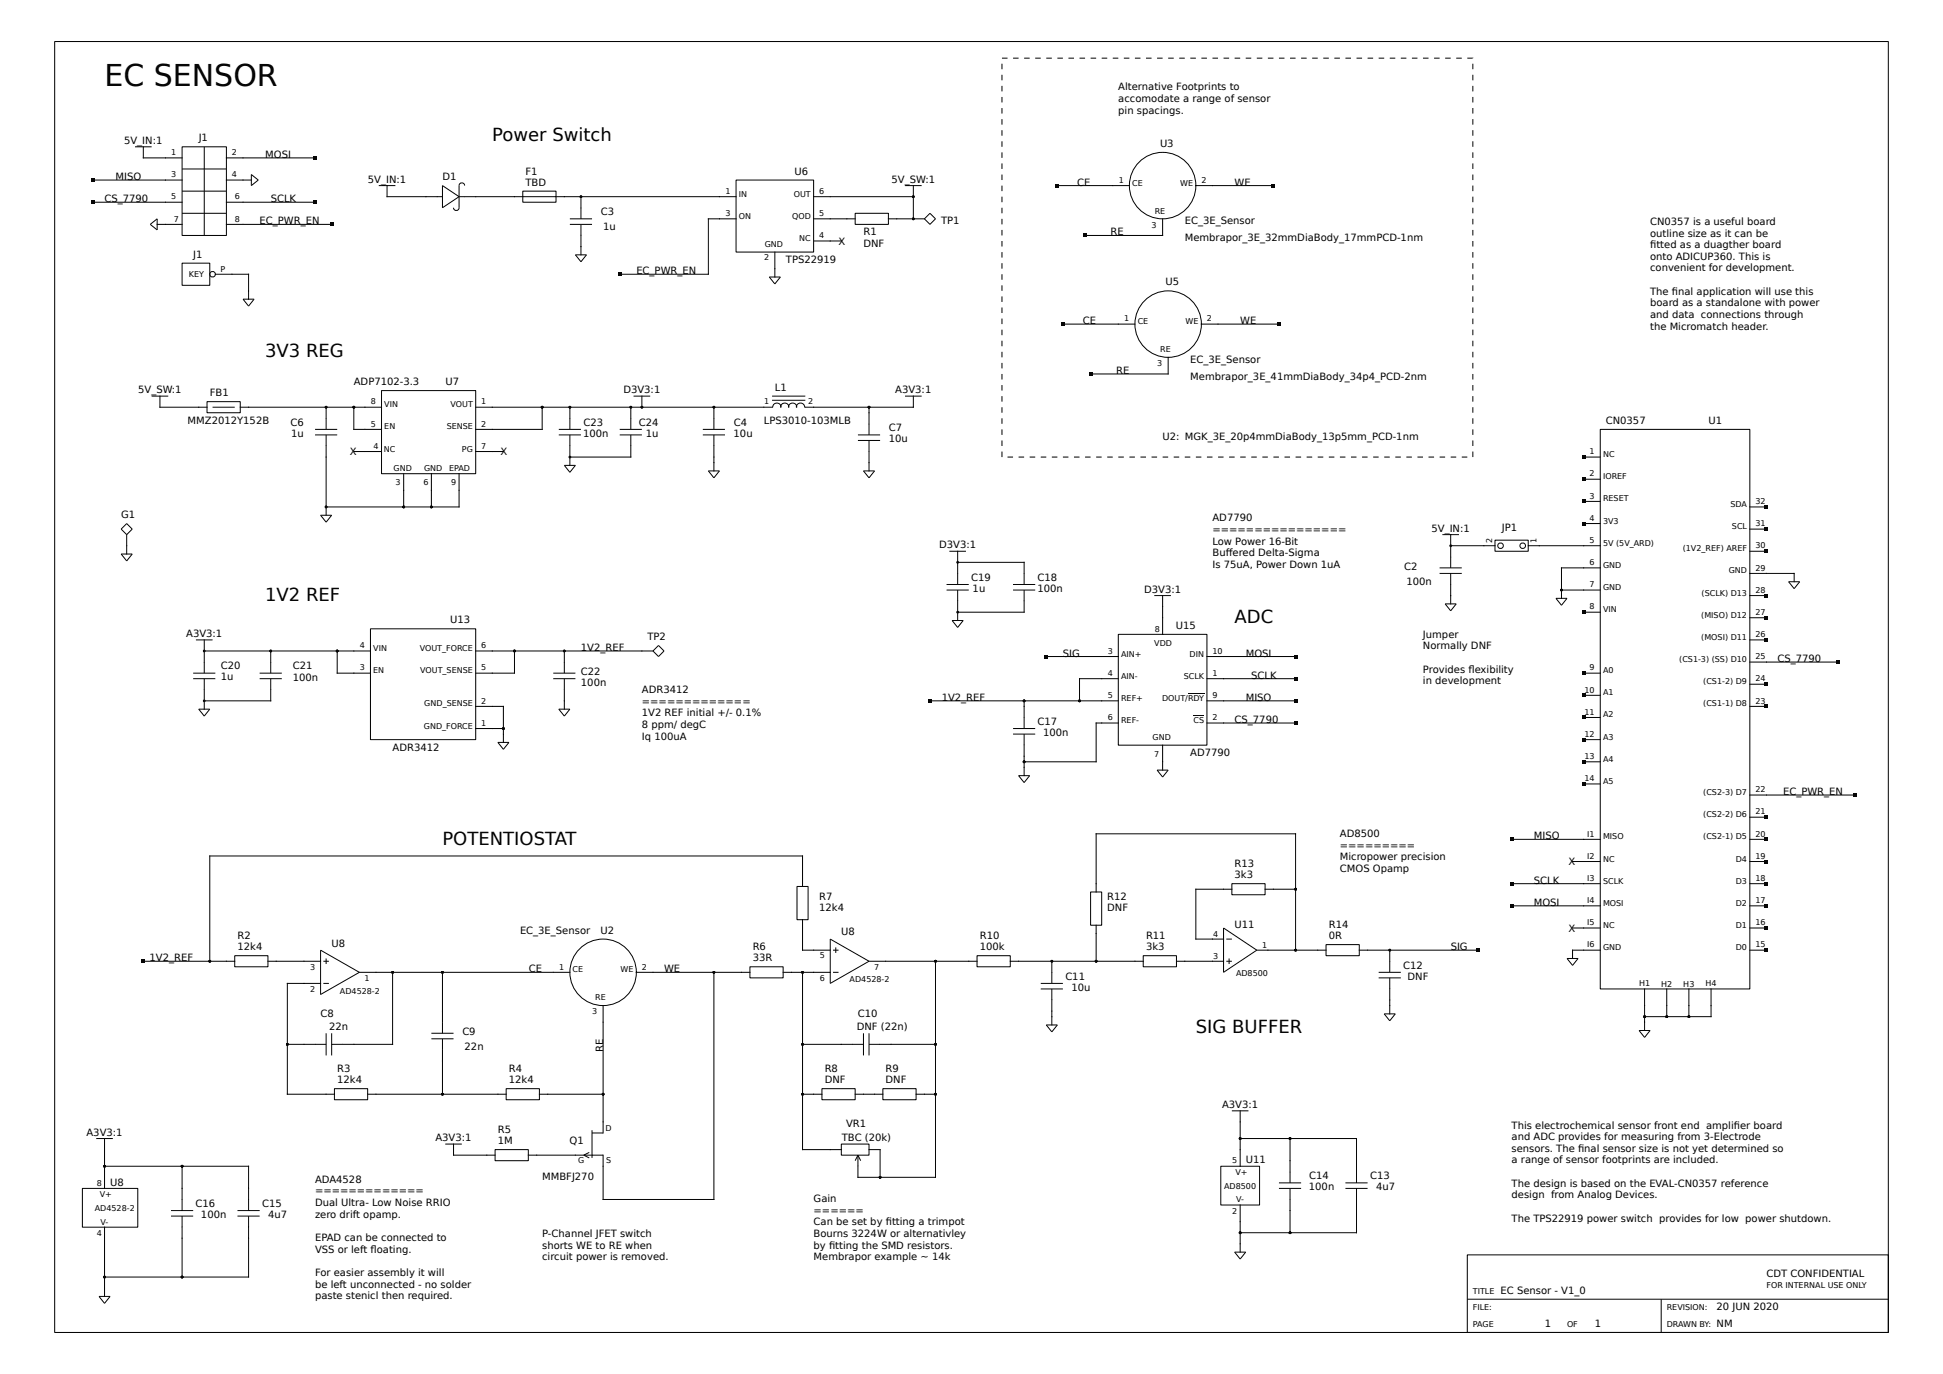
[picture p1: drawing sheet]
<svg xmlns="http://www.w3.org/2000/svg" width="297mm" height="210mm" viewBox="0 0 297 210" stroke-linecap="round" stroke-linejoin="round" font-family="sans-serif">
<g fill="none" stroke="#000" stroke-width=".15">
<path d="M8.4 6.3h280.2v197.4h-280.2zM14.3 27.5h13.5M14.3 30.9h13.5M20.6 22.4h2.6M21.9 22.4v1.7h5.9M23 34.3l1-.9v1.7zM24 34.3h3.8M27.8 22.4h6.8v13.6h-6.8zM27.8 29.2h6.8M27.8 32.6h6.8M27.8 25.8h6.8M31.2 22.4v13.6"/>
<path d="M34.6 24.1h13.6M34.6 27.5h3.8M34.6 30.9h13.6M34.6 34.3h16.1M38.4 26.7l1.1 .8-1.1 .9zM57.9 28.4h2.5M59.2 28.4v1.7h8.4M67.6 28.4l2.6 1.7-2.6 1.7zM70.2 30.1h42.3M71 28.4l-.1-.3-.2-.1-.4 .1-.1 .3v3.4l-.1 .2-.2 .2-.5-.2-.1-.2M79.9 29.2h5.1v1.7h-5.1zM87.1 34.3h3.4"/>
<path d="M87.1 33.4h3.4M88 39h1.6l-.8 1zM88.8 30.1v3.3M88.8 34.3v4.7M112.5 27.5h11.9v11h-11.9zM112.5 33.4h-4.2v8.5h-13.6M118.4 38.5v3.8M124.4 36.8h4.2M124.4 33.4h6.3M124.4 30.1h15.2M130.7 32.6h5.1v1.7h-5.1zM135.8 33.4h5.5"/>
<path d="M138.3 28.4h2.6M139.6 28.4v5M142.1 32.6l.9 .8-.9 .9-.8-.9zM161.6 28.4h11M177.7 33.4v2.6h-11.8M182.8 28.4h11.8M27.8 40.2h4.3v3.4h-4.3zM32.9 41.9h5.1v3.8M37.1 45.7h1.7l-.8 1.1zM58.3 59.7h14.4v12.7h-14.4zM117.6 42.3h1.7l-.9 1.1zM162.5 49.5h11"/>
<path d="M178.6 54.6v2.6h-11.9M183.6 49.5h11.9M23.2 60.5h2.5M24.4 60.5v1.7h7.2M31.6 61.4h5.1v1.7h-5.1zM32.5 62.2h3.4M36.7 62.2h21.6M48.2 66.5h3.3M48.2 65.6h3.3M49 78.7h1.7l-.8 1.1zM49.9 62.2v3.4M49.9 66.5v12.2"/>
<path d="M54.1 62.2v3.4h4.2M54.1 69h4.2M61.7 72.4v5.1M65.9 72.4v5.1M70.2 72.4v5.1h-20.3M72.7 69h4.2M82.9 62.2v3.4h-10.2M85.4 66.5h3.4M85.4 65.6h3.4M86.3 71.1h1.7l-.9 1.1zM87.1 62.2v3.4M87.1 66.5v4.6"/>
<path d="M94.7 66.5h3.4M94.7 65.6h3.4M96.4 66.5v3.4h-9.3M96.4 62.2v3.4M96.8 60.5h2.6M98.1 60.5v1.7M107.4 66.5h3.4M107.4 65.6h3.4M108.3 72h1.7l-.9 1zM109.1 62.2v3.4M109.1 66.5v5.5M118 61.2h5.1"/>
<path d="M118 60.5h5.1M131.1 66.5h3.4M131.1 67.3h3.4M132 72h1.7l-.9 1zM132.8 62.2v4.3M132.8 67.3v4.7M138.3 60.5h2.6M139.6 60.5v1.7h-16.6a.62 .62 0 0 0-.6-.6 .62 .62 0 0 0-.6 .7 .6 .6 0 0 0-.6-.7 .6 .6 0 0 0-.6 .7 .6 .6 0 0 0-.6-.7 .6 .6 0 0 0-.6 .7v-.1a.64 .64 0 0 0-.6-.6 .64 .64 0 0 0-.7 .6h-45.4M242.1 69.9h2.5M242.1 73.2h2.5M242.1 76.6h2.5M244.6 65.6h22.9v85.6h-22.9z"/>
<path d="M267.5 77.5h2.5M18.5 84.7h1.7l-.8 1zM19.4 81.7v3M19.4 80l.8 .9-.8 .8-.9-.8zM30 97.8h2.5M31.2 97.8v5.1M31.2 99.5h25.4M41.4 99.5v3.4M51.5 99.5v3.4h5.1M56.6 96.1h16.1v16.9h-16.1zM72.7 99.5h27.1M78.6 99.5v3.4h-5.9"/>
<path d="M86.3 99.5v3.4M99.8 99.5l.9-.9 .8 .9-.8 .8zM144.7 90.2h3.4M144.7 89.3h3.4M145.1 84.3h2.6M145.5 94.8h1.7l-.8 1.1zM146.4 85.9h10.1v3.4M146.4 84.3v5M146.4 90.2v4.6M154.9 90.2h3.3M154.9 89.3h3.3M156.5 90.2v3.4h-10.1"/>
<path d="M170.9 97h13.6v16.9h-13.6zM176.4 91h2.6M177.7 91v6M220.1 86.8h3.3M220.1 87.6h3.3M220.5 81.7h2.5M220.9 92.3h1.7l-.9 1.1zM221.7 83.4h6.8M221.7 81.7v5.1M221.7 87.6v4.7M228.5 82.6h5.1v1.7h-5.1zM233.6 83.4h11"/>
<path d="M237.8 91.5h1.7l-.8 1zM238.7 90.2h5.9M242.1 80h2.5M242.1 93.6h2.5M244.6 86.8h-5.9v4.7M267.5 97.8h2.5M267.5 94.4h2.5M267.5 91h2.5M267.5 87.6h6.7v1.3M267.5 84.3h2.5M267.5 80.9h2.5M273.4 88.9h1.7l-.9 1.1z"/>
<path d="M29.5 102.9h3.4M29.5 103.7h3.4M30.4 108.4h1.7l-.9 1zM31.2 103.7v4.7M39.7 102.9h3.4M39.7 103.7h3.4M41.4 103.7v3.4h-10.2M72.7 108h4.2v5.5M72.7 111.4h4.2M76.1 113.5h1.7l-.9 1zM84.6 102.9h3.4M84.6 103.7h3.4"/>
<path d="M85.4 108.4h1.7l-.8 1zM86.3 103.7v4.7M142.1 107.1h28.8M154.9 112.2h3.3M154.9 111.4h3.3M155.7 118.5h1.7l-.9 1.1zM156.5 107.1v4.3M156.5 112.2v6.3M159.9 100.3h11M170.9 110.5h-3.3v5.9h-11.1M170.9 103.7h-5.9v3.4M176.9 117.7h1.7l-.9 1.1z"/>
<path d="M177.7 113.9v3.8M181.6 106h2.5M184.5 100.3h13.5M184.5 107.1h13.5M184.5 110.5h13.5M184.5 103.7h13.5M242.1 102.9h2.5M242.1 106.3h2.5M242.1 109.7h2.5M242.1 113h2.5M242.1 116.4h2.5M242.1 119.8h2.5"/>
<path d="M267.5 108h2.5M267.5 104.6h2.5M267.5 101.2h13.5M121.8 135.5h1.7v5.1h-1.7zM122.7 135.5v-4.7h-90.6v16.1M166.7 136.3h1.7v5.1h-1.7zM167.6 136.3v-8.9h30.4v17.8M188.3 135.1h5.1v1.7h-5.1zM188.3 135.9h-5.5v7.6h4.2M193.4 135.9h4.6M231.1 138.4h13.5M231.1 135.1h13.5"/>
<path d="M231.1 128.3h13.5M240.4 131.7h4.2M267.5 138.4h2.5M267.5 135.1h2.5M267.5 131.7h2.5M267.5 128.3h2.5M267.5 124.9h2.5M267.5 121.5h16.1M21.9 146.9h14M35.9 146.1h5.1v1.7h-5.1zM41 146.9h8M43.9 159.6h6"/>
<path d="M49 145.2l5.9 3.4-5.9 3.4zM49 150.3h-5.1v16.9h7.2M49.4 146.9h.9M49.4 150.3h.9M49.9 146.5v.8M49.9 157.9v3.4M50.7 157.9v3.4M54.9 148.6h32.2M60 148.6v11h-9.3M65.9 158.8h3.4M65.9 157.9h3.4M67.6 148.6v9.3"/>
<path d="M67.6 158.8v8.4M92.2 153.7v19.5h-1.7M97.3 148.6h17.3M109.1 148.6v34.7h-16.9v-6.7h-11.4M114.6 147.8h5.1v1.7h-5.1zM119.7 148.6h7.2M122.7 140.6v4.6h4.2M122.7 148.6v27.1h5.9M122.7 159.6h9.3M126.9 143.5l5.9 3.4-5.9 3.4zM127.3 145.2h.9M127.3 148.6h.9"/>
<path d="M127.8 144.8v.8M132 157.9v3.4M132.8 157.9v3.4M132.8 146.9h16.5M132.8 159.6h10.2M143 146.9v33h-11.9v-3.3M149.3 146.1h5.1v1.7h-5.1zM154.4 146.9h20.4M159.1 150.3h3.4M159.1 151.2h3.4M159.9 156.7h1.7l-.8 1zM160.8 146.9v3.4"/>
<path d="M160.8 151.2v5.5M167.6 141.4v5.5M174.8 146.1h5v1.7h-5zM179.8 146.9h7.2M187 141.8l5.1 3.4-5.1 3.4zM187.5 146.9h.8M187.5 143.5h.8M187.9 146.5v.8M192.1 145.2h10.6M202.7 144.4h5.1v1.7h-5.1zM207.8 145.2h18.2M210.7 148.6h3.4"/>
<path d="M210.7 149.5h3.4M211.6 155h1.7l-.9 1zM212.4 145.2v3.4M212.4 149.5v5.5M239.5 146.5h1.7l-.8 1.1zM240.4 141.8h4.2M244.6 145.2h-4.2v1.3M250.5 157.5h1.7l-.8 1.1zM251.4 151.2v6.3M254.8 151.2v4.2M258.2 151.2v4.2M261.5 151.2v4.2h-10.1"/>
<path d="M267.5 145.2h2.5M267.5 141.8h2.5M14.7 174h2.5M16 178.2h22v6.8M16 174v7.6M27.8 178.2v6.8M51.1 166.4h5.1v1.7h-5.1zM56.2 167.2h21.2M68.1 174.9h2.5M69.3 174.9v1.7h6.4M75.7 175.7h5.1v1.7h-5.1zM77.4 166.4h5.1v1.7h-5.1z"/>
<path d="M82.5 167.2h9.7M90.1 176.1l-.9 .5 .9 .4M90.5 172.7v4.3M122.7 167.2h2.9M125.6 166.4h5.1v1.7h-5.1zM128.6 174.9h4.2v1.7h-4.2zM130.7 167.2h4.3M131.1 176.6l-.4 .8M131.1 176.6l.5 .8M132.8 175.7h1.7v4.2M135 166.4h5v1.7h-5zM140 167.2h3"/>
<path d="M186.6 178.2h5.9v6h-5.9zM188.3 169.8h2.5M189.6 169.8v8.4M189.6 174h17.8v6.8M197.2 174v6.8M12.6 181.6h8.5v6h-8.5zM15.1 198.1h1.7l-.8 1.1zM16 187.6v10.5M26.1 185.9h3.4M26.1 185h3.4M27.8 185.9v9.3M36.3 185.9h3.4"/>
<path d="M36.3 185h3.4M38 185.9v9.3h-22M188.7 191.4h1.7l-.8 1zM189.6 184.2v7.2M195.5 181.6h3.4M195.5 180.8h3.4M197.2 181.6v6.8M205.7 181.6h3.3M205.7 180.8h3.3M207.4 181.6v6.8h-17.8M224.3 191.8h64.3v11.9h-64.3zM224.3 198.6h64.3"/>
<path d="M253.9 198.6v5.1"/>
<circle cx="177.7" cy="28.4" r="5.1"/>
<circle cx="32.5" cy="41.9" r=".43"/>
<circle cx="178.6" cy="49.5" r="5.1"/>
<circle cx="229.4" cy="83.4" r=".43"/>
<circle cx="232.8" cy="83.4" r=".43"/>
<circle cx="92.2" cy="148.6" r="5.1"/>
</g>
<path d="M153.2 8.9h71.9v61h-71.9z" fill="none" stroke="#000" stroke-width=".15" stroke-dasharray=".8 .8" stroke-linecap="butt"/>
<g fill="#000">
<path d="M14 27.3h.5v.5h-.5zM14 30.7h.5v.5h-.5zM47.9 23.9h.5v.5h-.5zM47.9 30.7h.5v.5h-.5zM50.4 34h.6v.5h-.6zM88.7 29.9h.2l.1 .2-.1 .1h-.2l-.1-.1zM139.5 29.9h.2l.1 .2-.1 .1h-.2l-.1-.1zM139.5 33.3h.2l.1 .1-.1 .2h-.2l-.1-.2zM161.4 28.1h.5v.5h-.5zM165.6 35.7h.5v.5h-.5zM194.4 28.1h.5v.5h-.5zM94.5 41.7h.5v.5h-.5z"/>
<path d="M162.2 49.3h.5v.5h-.5zM166.5 56.9h.5v.5h-.5zM195.2 49.3h.6v.5h-.6zM49.7 62h.3l.1 .2-.1 .2h-.3l-.1-.2zM49.7 77.3h.3l.1 .2-.1 .2h-.3l-.1-.2zM54 62h.2l.1 .2-.1 .2h-.2l-.1-.2zM61.6 77.3h.2l.1 .2-.1 .2h-.2l-.1-.2zM65.8 77.3h.2l.2 .2-.2 .2h-.2l-.1-.2zM82.8 62h.2l.1 .2-.1 .2h-.2l-.1-.2zM87 62h.2l.1 .2-.1 .2h-.2l-.1-.2zM87 69.7h.2l.1 .2-.1 .1h-.2l-.1-.1zM96.3 62h.2l.1 .2-.1 .2h-.2l-.1-.2z"/>
<path d="M98 62h.2l.1 .2-.1 .2h-.2l-.1-.2zM109 62h.2l.1 .2-.1 .2h-.2l-.1-.2zM132.7 62h.2l.1 .2-.1 .2h-.2l-.1-.2zM241.8 69.6h.5v.5h-.5zM241.8 73h.5v.5h-.5zM241.8 76.4h.5v.5h-.5zM241.8 79.8h.5v.5h-.5zM269.8 77.2h.5v.5h-.5zM31.1 99.3h.2l.1 .2-.1 .2h-.2l-.1-.2zM41.3 99.3h.2l.1 .2-.1 .2h-.2l-.1-.2zM51.4 99.3h.2l.2 .2-.2 .2h-.2l-.1-.2zM78.5 99.3h.2l.2 .2-.2 .2h-.2l-.1-.2z"/>
<path d="M86.2 99.3h.2l.1 .2-.1 .2h-.2l-.1-.2zM146.3 85.8h.2l.1 .1-.1 .2h-.2l-.1-.2zM146.3 93.4h.2l.1 .2-.1 .2h-.2l-.1-.2zM221.6 83.2h.2l.2 .2-.2 .2h-.2l-.1-.2zM238.6 90h.2l.1 .2-.1 .2h-.2l-.1-.2zM241.8 93.3h.5v.5h-.5zM269.8 97.5h.5v.6h-.5zM269.8 94.2h.5v.5h-.5zM269.8 90.8h.5v.5h-.5zM269.8 84h.5v.5h-.5zM269.8 80.6h.5v.5h-.5zM31.1 106.9h.2l.1 .2-.1 .2h-.2l-.1-.2z"/>
<path d="M76.8 111.2h.2l.2 .2-.2 .1h-.2l-.1-.1zM141.9 106.9h.5v.5h-.5zM156.4 106.9h.2l.2 .2-.2 .2h-.2l-.1-.2zM156.4 116.2h.2l.2 .2-.2 .2h-.2l-.1-.2zM159.7 100.1h.5v.5h-.5zM164.9 106.9h.2l.1 .2-.1 .2h-.2l-.1-.2zM182.4 109.4h1.7zM197.8 100.1h.5v.5h-.5zM197.8 103.5h.5v.5h-.5zM197.8 106.9h.5v.5h-.5zM197.8 110.3h.5v.5h-.5zM241.8 102.6h.5v.5h-.5z"/>
<path d="M241.8 106h.5v.5h-.5zM241.8 109.4h.5v.5h-.5zM241.8 112.8h.5v.5h-.5zM241.8 116.2h.5v.5h-.5zM241.8 119.6h.5v.5h-.5zM269.8 107.7h.5v.5h-.5zM269.8 104.3h.5v.5h-.5zM280.8 100.9h.5v.5h-.5zM197.9 135.7h.2l.1 .2-.1 .2h-.2l-.1-.2zM230.8 138.2h.5v.5h-.5zM230.8 128h.5v.5h-.5zM230.8 134.8h.5v.5h-.5z"/>
<path d="M269.8 138.2h.5v.5h-.5zM269.8 134.8h.5v.5h-.5zM269.8 131.4h.5v.5h-.5zM269.8 128h.5v.5h-.5zM269.8 124.6h.5v.6h-.5zM283.3 121.3h.5v.5h-.5zM21.7 146.7h.5v.5h-.5zM32 146.7h.2l.1 .2-.1 .2h-.2l-.1-.2zM43.8 159.4h.2l.1 .2-.1 .2h-.2l-.1-.2zM59.9 148.4h.2l.1 .2-.1 .2h-.2l-.1-.2zM67.5 148.4h.2l.1 .2-.1 .2h-.2l-.1-.2zM109 148.4h.2l.1 .2-.1 .2h-.2l-.1-.2z"/>
<path d="M122.6 148.4h.2l.1 .2-.1 .2h-.2l-.1-.2zM122.6 159.4h.2l.1 .2-.1 .2h-.2l-.1-.2zM142.9 146.7h.2l.1 .2-.1 .2h-.2l-.1-.2zM142.9 159.4h.2l.1 .2-.1 .2h-.2l-.1-.2zM160.7 146.7h.2l.1 .2-.1 .2h-.2l-.1-.2zM167.5 146.7h.2l.1 .2-.1 .2h-.2l-.2-.2zM197.9 145h.2l.1 .2-.1 .2h-.2l-.1-.2zM212.3 145h.2l.1 .2-.1 .2h-.2l-.1-.2zM225.7 145h.5v.5h-.5zM251.3 155.2h.2l.1 .2-.1 .2h-.2l-.1-.2zM254.7 155.2h.2l.1 .2-.1 .2h-.2l-.1-.2zM258.1 155.2h.2l.1 .2-.1 .2h-.2l-.2-.2z"/>
<path d="M269.8 145h.5v.5h-.5zM269.8 141.6h.5v.5h-.5zM15.9 178.1h.2l.1 .1-.1 .2h-.2l-.1-.2zM27.7 178.1h.2l.1 .1-.1 .2h-.2l-.1-.2zM67.5 167.1h.2l.1 .1-.1 .2h-.2l-.1-.2zM92.1 167.1h.2l.1 .1-.1 .2h-.2l-.1-.2zM122.6 167.1h.2l.1 .1-.1 .2h-.2l-.1-.2zM134.4 179.8h.2l.1 .1-.1 .2h-.2l-.1-.2zM142.9 167.1h.2l.1 .1-.1 .2h-.2l-.1-.2zM189.5 173.8h.2l.1 .2-.1 .2h-.2l-.1-.2zM197.1 173.8h.2l.1 .2-.1 .2h-.2l-.1-.2zM15.9 195h.2l.1 .2-.1 .2h-.2l-.1-.2z"/>
<path d="M27.7 195h.2l.1 .2-.1 .2h-.2l-.1-.2zM189.5 188.2h.2l.1 .2-.1 .2h-.2l-.1-.2zM197.1 188.2h.2l.1 .2-.1 .2h-.2l-.1-.2z"/>
</g>
<text font-size="4.6" x="16" y="13.1">EC SENSOR</text>
<g font-size="2.8">
<text x="75.3" y="21.6">Power Switch</text>
<text x="40.5" y="54.6">3V3 REG</text>
<text x="40.5" y="91.9">1V2 REF</text>
<text x="188.7" y="95.3">ADC</text>
<text x="67.6" y="129.1">POTENTIOSTAT</text>
<text x="182.8" y="157.9">SIG BUFFER</text>
</g>
<g font-size="1.5">
<text x="170.9" y="13.8">Alternative Footprints to</text>
<text x="170.9" y="15.6">accomodate a range of sensor</text>
<text x="170.9" y="17.4">pin spacings.</text>
<text x="19" y="22">5V_IN:1</text>
<text x="30.4" y="21.6">J1</text>
<text x="177.3" y="22.4">U3</text>
<text x="17.7" y="27.5">MISO</text>
<text x="40.5" y="24.1">MOSI</text>
<text x="56.2" y="27.9">5V_IN:1</text>
<text x="67.6" y="27.5">D1</text>
<text x="80.3" y="26.7">F1</text>
<text x="80.3" y="28.4">TBD</text>
<text x="121.4" y="26.7">U6</text>
<text x="136.3" y="27.9">5V_SW:1</text>
<text x="164.7" y="28.4">CE</text>
<text x="188.7" y="28.4">WE</text>
<text x="16" y="30.9">CS_7790</text>
<text x="39.7" y="34.3">EC_PWR_EN</text>
<text x="41.4" y="30.9">SCLK</text>
<text x="91.8" y="32.9">C3</text>
<text x="92.2" y="35.1">1u</text>
<text x="132" y="36">R1</text>
<text x="143.8" y="34.3">TP1</text>
<text x="169.8" y="36">RE</text>
<text x="181.1" y="34.3">EC_3E_Sensor</text>
<text x="252.2" y="34.4">CN0357 is a useful board</text>
<text x="29.5" y="39.4">J1</text>
<text x="97.3" y="41.9">EC_PWR_EN</text>
<text x="120.1" y="40.2">TPS22919</text>
<text x="128.2" y="37.4">X</text>
<text x="132" y="37.7">DNF</text>
<text x="181.1" y="36.8">Membrapor_3E_32mmDiaBody_17mmPCD-1nm</text>
<text x="252.2" y="36.1">outline size as it can be</text>
<text x="252.2" y="37.9">ftted as a duagther board</text>
<text x="252.2" y="37.9">i</text>
<text x="252.2" y="39.7">onto ADICUP360. This is</text>
<text x="252.2" y="41.5">convenient for development.</text>
<text x="178.2" y="43.6">U5</text>
<text x="252.2" y="45">The fnal application will use this</text>
<text x="252.2" y="46.8">board as a standalone with power</text>
<text x="255.6" y="45">i</text>
<text x="165.5" y="49.5">CE</text>
<text x="189.6" y="49.5">WE</text>
<text x="252.2" y="48.6">and data connections through</text>
<text x="252.2" y="50.4">the Micromatch header.</text>
<text x="54.1" y="58.9">ADP7102-3.3</text>
<text x="68.1" y="58.9">U7</text>
<text x="118.4" y="59.7">L1</text>
<text x="170.6" y="57.2">RE</text>
<text x="181.9" y="55.5">EC_3E_Sensor</text>
<text x="181.9" y="58">Membrapor_3E_41mmDiaBody_34p4_PCD-2nm</text>
<text x="21.1" y="60.1">5V_SW:1</text>
<text x="28.7" y="64.8">MMZ2012Y152B</text>
<text x="32.1" y="60.5">FB1</text>
<text x="44.4" y="65.1">C6</text>
<text x="89.2" y="65.1">C23</text>
<text x="95.3" y="60.1">D3V3:1</text>
<text x="97.6" y="65.1">C24</text>
<text x="112.2" y="65.1">C4</text>
<text x="116.7" y="64.8">LPS3010-103MLB</text>
<text x="135.9" y="65.9">C7</text>
<text x="136.8" y="60.1">A3V3:1</text>
<text x="245.5" y="64.8">CN0357</text>
<text x="261.1" y="64.8">U1</text>
<text x="44.5" y="66.7">1u</text>
<text x="53.5" y="69.6">X</text>
<text x="76.5" y="69.6">X</text>
<text x="89.1" y="66.8">100n</text>
<text x="98.7" y="66.7">1u</text>
<text x="112.1" y="66.8">10u</text>
<text x="135.8" y="67.6">10u</text>
<text x="177.7" y="67.3">U2: MGK_3E_20p4mmDiaBody_13p5mm_PCD-1nm</text>
<text x="18.5" y="79.2">G1</text>
<text x="143.6" y="83.8">D3V3:1</text>
<text x="185.3" y="79.7">AD7790</text>
<text x="185.3" y="81.5">================</text>
<text x="185.3" y="83.2">Low Power 16-Bit</text>
<text x="218.8" y="81.3">5V_IN:1</text>
<text x="229.6" y="81.1">JP1</text>
<text x="148.5" y="88.8">C19</text>
<text x="158.6" y="88.8">C18</text>
<text x="185.3" y="85">Bufered Delta-Sigma</text>
<text x="185.3" y="86.8">Is 75uA, Power Down 1uA</text>
<text x="187.4" y="85">f</text>
<text x="214.6" y="87.1">C2</text>
<text x="215" y="89.3">100n</text>
<text x="68.8" y="95.3">U13</text>
<text x="148.7" y="90.4">1u</text>
<text x="158.6" y="90.5">100n</text>
<text x="174.9" y="90.6">D3V3:1</text>
<text x="28.5" y="97.4">A3V3:1</text>
<text x="88.8" y="99.5">1V2_REF</text>
<text x="99" y="97.8">TP2</text>
<text x="162.5" y="100.3">SIG</text>
<text x="179.7" y="96.1">U15</text>
<text x="190.4" y="100.3">MOSI</text>
<text x="217.5" y="97.5">Jumper</text>
<text x="217.5" y="99.2">Normally DNF</text>
<text x="271.7" y="101.2">CS_7790</text>
<text x="33.8" y="102.3">C20</text>
<text x="33.8" y="104">1u</text>
<text x="44.8" y="102.3">C21</text>
<text x="44.8" y="104">100n</text>
<text x="88.8" y="103.2">C22</text>
<text x="88.8" y="104.9">100n</text>
<text x="98.1" y="105.9">ADR3412</text>
<text x="98.1" y="107.7">=============</text>
<text x="144" y="107.1">1V2_REF</text>
<text x="190.4" y="107.1">MISO</text>
<text x="191.3" y="103.7">SCLK</text>
<text x="217.5" y="102.8">Provides fexibility</text>
<text x="217.5" y="104.6">in development</text>
<text x="224.5" y="102.8">l</text>
<text x="98.1" y="109.5">1V2 REF initial +/- 0.1%</text>
<text x="98.1" y="111.3">8 ppm/ degC</text>
<text x="98.1" y="113">Iq 100uA</text>
<text x="158.6" y="110.8">C17</text>
<text x="159.4" y="112.5">100n</text>
<text x="188.7" y="110.5">CS_7790</text>
<text x="60" y="114.7">ADR3412</text>
<text x="181.9" y="115.6">AD7790</text>
<text x="272.6" y="121.5">EC_PWR_EN</text>
<text x="204.8" y="127.9">AD8500</text>
<text x="204.8" y="129.7">=========</text>
<text x="204.8" y="131.5">Micropower precision</text>
<text x="234.4" y="128.3">MISO</text>
<text x="125.2" y="137.6">R7</text>
<text x="169.2" y="137.6">R12</text>
<text x="188.7" y="132.5">R13</text>
<text x="188.7" y="134.2">3k3</text>
<text x="204.8" y="133.3">CMOS Opamp</text>
<text x="234.4" y="135.1">SCLK</text>
<text x="239.8" y="132.2">X</text>
<text x="36.3" y="143.5">R2</text>
<text x="79.5" y="142.7">EC_3E_Sensor</text>
<text x="91.8" y="142.7">U2</text>
<text x="125.2" y="139.3">12k4</text>
<text x="128.6" y="143">U8</text>
<text x="149.8" y="143.5">R10</text>
<text x="169.2" y="139.3">DNF</text>
<text x="175.2" y="143.5">R11</text>
<text x="188.7" y="141.8">U11</text>
<text x="203.1" y="141.8">R14</text>
<text x="203.1" y="143.5">0R</text>
<text x="234.4" y="138.4">MOSI</text>
<text x="239.8" y="142.4">X</text>
<text x="22.9" y="146.9">1V2_REF</text>
<text x="36.3" y="145.2">12k4</text>
<text x="50.7" y="144.7">U8</text>
<text x="80.8" y="148.6">CE</text>
<text x="101.5" y="148.6">WE</text>
<text x="115.1" y="145.2">R6</text>
<text x="115.1" y="146.9">33R</text>
<text x="149.8" y="145.2">100k</text>
<text x="162.8" y="149.7">C11</text>
<text x="175.2" y="145.2">3k3</text>
<text x="214.5" y="148.1">C12</text>
<text x="215.2" y="149.7">DNF</text>
<text x="221.7" y="145.2">SIG</text>
<text x="49" y="155.4">C8</text>
<text x="131.1" y="155.4">C10</text>
<text x="163.8" y="151.4">10u</text>
<text x="50.3" y="157.4">22n</text>
<text x="70.7" y="158.2">C9</text>
<text x="71" y="160.5">22n</text>
<text x="92.2" y="160.8" transform="rotate(-90 92.2 160.8)">RE</text>
<text x="131" y="157.4">DNF (22n)</text>
<text x="51.5" y="163.9">R3</text>
<text x="51.5" y="165.5">12k4</text>
<text x="77.8" y="163.9">R4</text>
<text x="77.8" y="165.5">12k4</text>
<text x="126.1" y="163.9">R8</text>
<text x="126.1" y="165.5">DNF</text>
<text x="135.4" y="163.9">R9</text>
<text x="135.4" y="165.5">DNF</text>
<text x="13.2" y="173.6">A3V3:1</text>
<text x="76.1" y="173.2">R5</text>
<text x="129.3" y="172.3">VR1</text>
<text x="186.8" y="169.4">A3V3:1</text>
<text x="231.1" y="172.5">This electrochemical sensor front end amplifer board</text>
<text x="265" y="172.5">i</text>
<text x="66.6" y="174.4">A3V3:1</text>
<text x="76.1" y="174.9">1M</text>
<text x="87" y="174.9">Q1</text>
<text x="128.7" y="174.3">TBC (20k)</text>
<text x="190.4" y="177.8">U11</text>
<text x="231.1" y="174.3">and ADC provides for measuring from 3-Electrode</text>
<text x="231.1" y="176">sensors. The fnal sensor size is not yet determined so</text>
<text x="231.1" y="177.8">a range of sensor footprints are included.</text>
<text x="241.2" y="176">i</text>
<text x="16.8" y="181.2">U8</text>
<text x="29.9" y="184.5">C16</text>
<text x="40.1" y="184.5">C15</text>
<text x="48.2" y="180.8">ADA4528</text>
<text x="48.2" y="182.6">=============</text>
<text x="48.2" y="184.3">Dual Ultra- Low Noise RRIO</text>
<text x="82.9" y="180.4">MMBFJ270</text>
<text x="124.4" y="183.7">Gain</text>
<text x="124.4" y="185.5">======</text>
<text x="200.1" y="181.9">100n</text>
<text x="200.1" y="180.2">C14</text>
<text x="209.4" y="180.2">C13</text>
<text x="210.4" y="181.9">4u7</text>
<text x="231.1" y="181.4">The design is based on the EVAL-CN0357 reference</text>
<text x="231.1" y="183.2">design from Analog Devices.</text>
<text x="30.7" y="186.2">100n</text>
<text x="41" y="186.1">4u7</text>
<text x="48.2" y="186.1">zero drift opamp.</text>
<text x="48.2" y="189.7">EPAD can be connected to</text>
<text x="48.2" y="191.5">VSS or left foating.</text>
<text x="56.6" y="191.5">l</text>
<text x="82.9" y="189.1">P-Channel JFET switch</text>
<text x="82.9" y="190.9">shorts WE to RE when</text>
<text x="124.4" y="187.3">Can be set by ftting a trimpot</text>
<text x="124.4" y="189.1">Bourns 3224W or alternativley</text>
<text x="124.4" y="190.9">by ftting the SMD resistors.</text>
<text x="126.7" y="190.9">i</text>
<text x="135.4" y="187.3">i</text>
<text x="231.1" y="186.7">The TPS22919 power switch provides for low power shutdown.</text>
<text x="48.2" y="195">For easier assembly it will</text>
<text x="48.2" y="196.8">be left unconnected - no solder</text>
<text x="82.9" y="192.6">circuit power is removed.</text>
<text x="124.4" y="192.6">Membrapor example ~ 14k</text>
<text x="229.4" y="197.7">EC Sensor - V1_0</text>
<text x="270" y="195.2">CDT CONFIDENTIAL</text>
<text x="48.2" y="198.6">paste stenicl then required.</text>
<text x="236.1" y="202.8">1</text>
<text x="243.8" y="202.8">1</text>
<text x="262.4" y="200.3">20 JUN 2020</text>
<text x="262.4" y="202.8">NM</text>
</g>
<g font-size="1.2">
<text x="26.1" y="23.7">1</text>
<text x="35.5" y="23.7">2</text>
<text x="26.1" y="27.1">3</text>
<text x="35.5" y="27.1">4</text>
<text x="110.9" y="29.6">1</text>
<text x="125.2" y="29.6">6</text>
<text x="171" y="27.9">1</text>
<text x="173.1" y="28.4">CE</text>
<text x="180.4" y="28.4">WE</text>
<text x="183.6" y="27.9">2</text>
<text x="26.1" y="30.5">5</text>
<text x="26.6" y="33.9">7</text>
<text x="35.9" y="30.5">6</text>
<text x="35.9" y="33.9">8</text>
<text x="110.9" y="33">3</text>
<text x="112.9" y="30.1">IN</text>
<text x="112.9" y="33.4">ON</text>
<text x="121.1" y="33.4">QOD</text>
<text x="121.3" y="30.1">OUT</text>
<text x="125.2" y="33">5</text>
<text x="176" y="34.8">3</text>
<text x="176.5" y="32.6">RE</text>
<text x="33.7" y="41.5">P</text>
<text x="116.8" y="39.8">2</text>
<text x="116.9" y="37.7">GND</text>
<text x="122.2" y="36.8">NC</text>
<text x="125.2" y="36.4">4</text>
<text x="28.9" y="42.4">KEY</text>
<text x="171.9" y="49.1">1</text>
<text x="173.9" y="49.5">CE</text>
<text x="177.4" y="53.8">RE</text>
<text x="181.2" y="49.5">WE</text>
<text x="184.5" y="49.1">2</text>
<text x="176.9" y="55.9">3</text>
<text x="56.7" y="65.2">5</text>
<text x="56.7" y="61.8">8</text>
<text x="58.7" y="65.6">EN</text>
<text x="58.7" y="62.2">VIN</text>
<text x="68.3" y="65.6">SENSE</text>
<text x="68.9" y="62.2">VOUT</text>
<text x="73.6" y="61.8">1</text>
<text x="73.6" y="65.2">2</text>
<text x="116.8" y="61.8">1</text>
<text x="123.5" y="61.8">2</text>
<text x="57.1" y="68.6">4</text>
<text x="58.7" y="69.1">NC</text>
<text x="70.6" y="69">PG</text>
<text x="73.6" y="68.6">7</text>
<text x="243" y="69.4">1</text>
<text x="245" y="69.9">NC</text>
<text x="60.2" y="72">GND</text>
<text x="60.4" y="74.2">3</text>
<text x="64.7" y="74.1">6</text>
<text x="64.8" y="72">GND</text>
<text x="68.7" y="72">EPAD</text>
<text x="69" y="74.1">9</text>
<text x="243" y="72.8">2</text>
<text x="243" y="76.2">3</text>
<text x="245" y="73.2">IOREF</text>
<text x="245" y="76.6">RESET</text>
<text x="264.5" y="77.5">SDA</text>
<text x="268.3" y="77.1">32</text>
<text x="228.1" y="83" transform="rotate(-90 228.1 83)">2</text>
<text x="234.9" y="83" transform="rotate(-90 234.9 83)">1</text>
<text x="243" y="79.6">4</text>
<text x="243" y="83">5</text>
<text x="245" y="80">3V3</text>
<text x="245" y="83.4">5V (5V_ARD)</text>
<text x="264.7" y="80.9">SCL</text>
<text x="268.3" y="83.8">30</text>
<text x="268.3" y="80.4">31</text>
<text x="243" y="86.4">6</text>
<text x="243" y="89.8">7</text>
<text x="245" y="86.8">GND</text>
<text x="257.2" y="84.3">(1V2_REF) AREF</text>
<text x="264.2" y="87.6">GND</text>
<text x="268.3" y="87.2">29</text>
<text x="243" y="93.1">8</text>
<text x="245" y="90.2">GND</text>
<text x="245" y="93.6">VIN</text>
<text x="260.1" y="94.4">(MISO) D12</text>
<text x="260.1" y="91">(SCLK) D13</text>
<text x="268.3" y="94">27</text>
<text x="268.3" y="90.6">28</text>
<text x="55" y="99.1">4</text>
<text x="57" y="99.5">VIN</text>
<text x="64.2" y="99.5">VOUT_FORCE</text>
<text x="73.6" y="99.1">6</text>
<text x="169.3" y="99.9">3</text>
<text x="171.4" y="100.3">AIN+</text>
<text x="176.4" y="98.7">VDD</text>
<text x="176.5" y="96.6">8</text>
<text x="181.8" y="100.3">DIN</text>
<text x="185.3" y="99.9">10</text>
<text x="256.7" y="101.2">(CS1-3) (SS) D10</text>
<text x="260.1" y="97.8">(MOSI) D11</text>
<text x="268.3" y="100.8">25</text>
<text x="268.3" y="97.4">26</text>
<text x="55" y="102.5">3</text>
<text x="57" y="102.9">EN</text>
<text x="64.2" y="102.9">VOUT_SENSE</text>
<text x="64.9" y="108">GND_SENSE</text>
<text x="73.6" y="107.5">2</text>
<text x="73.6" y="102.5">5</text>
<text x="169.3" y="103.3">4</text>
<text x="169.3" y="106.7">5</text>
<text x="171.4" y="103.7">AIN-</text>
<text x="171.4" y="107.1">REF+</text>
<text x="177.6" y="107.1">DOUT/RDY</text>
<text x="181" y="103.7">SCLK</text>
<text x="185.3" y="103.3">1</text>
<text x="185.3" y="106.7">9</text>
<text x="242.2" y="105.8">10</text>
<text x="243" y="102.5">9</text>
<text x="245" y="102.9">A0</text>
<text x="245" y="106.3">A1</text>
<text x="260.4" y="108">(CS1-1) D8</text>
<text x="260.4" y="104.6">(CS1-2) D9</text>
<text x="268.3" y="107.5">23</text>
<text x="268.3" y="104.2">24</text>
<text x="64.8" y="111.4">GND_FORCE</text>
<text x="73.6" y="110.9">1</text>
<text x="169.3" y="110.1">6</text>
<text x="171.4" y="110.5">REF-</text>
<text x="176.2" y="113.1">GND</text>
<text x="182.4" y="110.5">CS</text>
<text x="185.3" y="110.1">2</text>
<text x="242.2" y="109.2">11</text>
<text x="242.2" y="112.6">12</text>
<text x="245" y="109.7">A2</text>
<text x="245" y="113">A3</text>
<text x="176.4" y="115.6">7</text>
<text x="242.2" y="116">13</text>
<text x="242.2" y="119.4">14</text>
<text x="245" y="116.4">A4</text>
<text x="245" y="119.8">A5</text>
<text x="260.4" y="124.9">(CS2-2) D6</text>
<text x="260.4" y="121.5">(CS2-3) D7</text>
<text x="268.3" y="124.5">21</text>
<text x="268.3" y="121.1">22</text>
<text x="242.6" y="127.9">I1</text>
<text x="242.6" y="131.2">I2</text>
<text x="245" y="128.3">MISO</text>
<text x="245" y="131.7">NC</text>
<text x="260.4" y="128.3">(CS2-1) D5</text>
<text x="265.3" y="131.7">D4</text>
<text x="268.3" y="131.2">19</text>
<text x="268.3" y="127.9">20</text>
<text x="242.6" y="134.6">I3</text>
<text x="245" y="135.1">SCLK</text>
<text x="265.3" y="135.1">D3</text>
<text x="268.3" y="134.6">18</text>
<text x="185.4" y="143.1">4</text>
<text x="242.6" y="138">I4</text>
<text x="242.6" y="141.4">I5</text>
<text x="245" y="138.4">MOSI</text>
<text x="245" y="141.8">NC</text>
<text x="265.3" y="141.8">D1</text>
<text x="265.3" y="138.4">D2</text>
<text x="268.3" y="141.4">16</text>
<text x="268.3" y="138">17</text>
<text x="47.4" y="148.2">3</text>
<text x="55.7" y="149.9">1</text>
<text x="85.5" y="148.2">1</text>
<text x="87.5" y="148.6">CE</text>
<text x="94.9" y="148.6">WE</text>
<text x="98.1" y="148.2">2</text>
<text x="125.3" y="146.5">5</text>
<text x="125.3" y="149.9">6</text>
<text x="133.6" y="148.2">7</text>
<text x="185.4" y="146.5">3</text>
<text x="188.9" y="149.1">AD8500</text>
<text x="192.9" y="144.8">1</text>
<text x="242.6" y="144.8">I6</text>
<text x="245" y="145.2">GND</text>
<text x="265.3" y="145.2">D0</text>
<text x="268.3" y="144.8">15</text>
<text x="47.4" y="151.6">2</text>
<text x="52" y="151.8">AD4528-2</text>
<text x="90.5" y="155">3</text>
<text x="91" y="152.9">RE</text>
<text x="129.9" y="150.2">AD4528-2</text>
<text x="250.5" y="150.8">H1</text>
<text x="253.9" y="150.8">H2</text>
<text x="257.3" y="150.8">H3</text>
<text x="260.7" y="150.8">H4</text>
<text x="92.6" y="172.8">D</text>
<text x="88.4" y="177.8">G</text>
<text x="92.6" y="177.8">S</text>
<text x="188.4" y="177.8">5</text>
<text x="188.9" y="179.5">V+</text>
<text x="14.5" y="185">AD4528-2</text>
<text x="14.8" y="181.2">8</text>
<text x="15.3" y="182.9">V+</text>
<text x="187.1" y="181.7">AD8500</text>
<text x="188.4" y="185.5">2</text>
<text x="189" y="183.8">V-</text>
<text x="14.8" y="188.9">4</text>
<text x="15.4" y="187.2">V-</text>
<text x="225.1" y="197.7">TITLE</text>
<text x="270" y="196.9">FOR INTERNAL USE ONLY</text>
<text x="225.1" y="200.3">FILE:</text>
<text x="225.1" y="202.8">PAGE</text>
<text x="239.5" y="202.8">OF</text>
<text x="254.8" y="200.3">REVISION:</text>
<text x="254.8" y="202.8">DRAWN BY:</text>
</g>
</svg>
